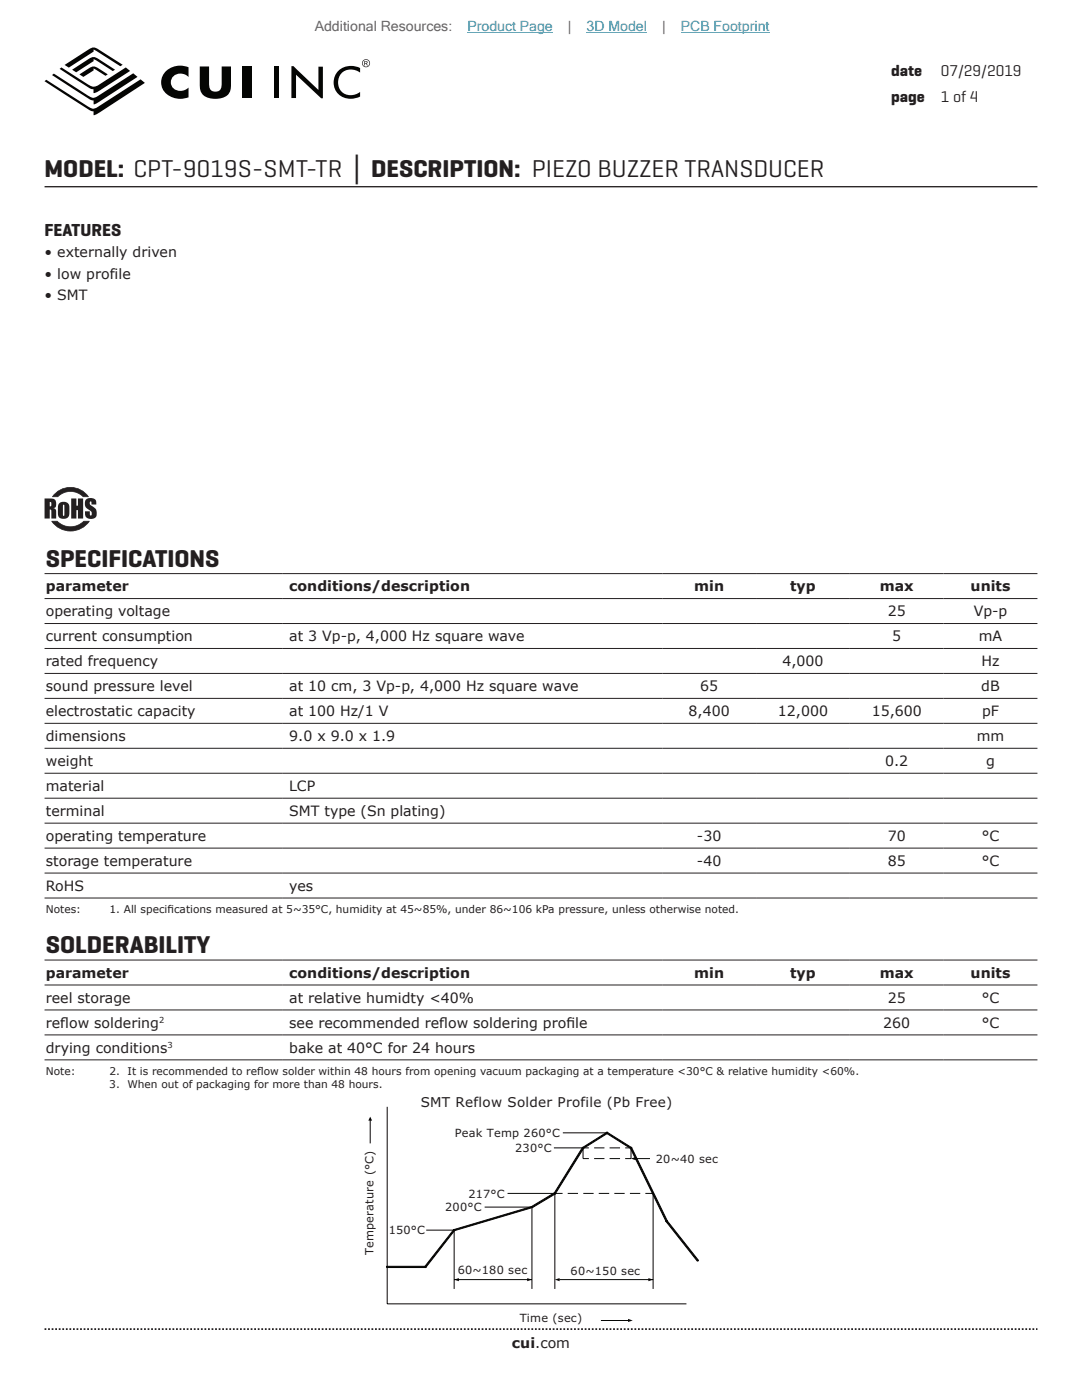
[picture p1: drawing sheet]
<svg xmlns="http://www.w3.org/2000/svg" width="216mm" height="279mm" viewBox="0 0 216 279" stroke-linecap="round" stroke-linejoin="round" font-family="sans-serif">
<path d="M8.9 37.3h198.1" fill="none" stroke="#231f20" stroke-width=".26"/>
<g fill="#040503">
<path d="M15.8 14.9l1.4-.9a2.02 2.02 0 0 1 2-.6l2.3 1.4-.5 .3-2.3-1.4v.4l-2.1 1.3z"/>
<path d="M14.4 13.9l2.8-1.8a2.04 2.04 0 0 1 2-.6l3.8 2.4-.5 .3-3.8-2.4v.4l-3.5 2.2z"/>
<path d="M8.9 16.2l.3-.3 8.2 5.3a1.48 1.48 0 0 0 2.2 .1l8.4-5.5 .9 .7-9.4 6.2-.8 .3v-.8h-.2a43.1 43.1 0 0 1-6.5-4z"/>
<path d="M10.4 15l.3-.3 6.7 4.3a1.48 1.48 0 0 0 2.2 .1l7-4.5 .8 .7-7.9 5.2-.8 .3v-.7l-.2-.1a32.5 32.5 0 0 1-5.6-3.4z"/>
<path d="M11.9 13.7l.4-.2 5.1 3.3a1.69 1.69 0 0 0 2.3 .2l5.4-3.5 .9 .7-6.4 4.1-.9 .3-.1-.8-1-.3z"/>
<path d="M12.9 13l4.4-2.9a1.96 1.96 0 0 1 1.9-.5l5.3 3.3-.5 .3-5.3-3.3v.4l-5 3.2z"/>
<path d="M54.7 13.3h.9v6.3h-.9z"/>
<path d="M58.2 13.2h.4l4.9 4.8v-4.7h.9v6.3h-.3l-5-4.7v4.7h-1z"/>
<path d="M67.5 14.1a3.9 3.9 0 0 1 4.4-.5v.9a2.63 2.63 0 0 0-4.1 .6 2.63 2.63 0 0 0 1.5 3.8h1.5l1.1-.6v1a3.4 3.4 0 0 1-4-.3 3.4 3.4 0 0 1-1.1-3.8z"/>
<path d="M33.2 14.1a4.3 4.3 0 0 1 4.4-.7v2a1.96 1.96 0 0 0-2.3-.6 1.96 1.96 0 0 0-1.2 2.1 2.12 2.12 0 0 0 3.5 .6v1.9a4.1 4.1 0 0 1-5.3-2.1l-.1-.4a3.1 3.1 0 0 1 1-2.8z"/>
<path d="M39.9 13.3h1.8v3.3a1.32 1.32 0 0 0 1.3 1.7 1.32 1.32 0 0 0 1.2-1.7v-3.3h1.9v3.5a2.47 2.47 0 0 1-2.6 2.9 3.2 3.2 0 0 1-3.5-1.5l-.1-.9z"/>
<path d="M48.4 13.3h1.9v6.3h-1.9z"/>
</g>
<path d="M72.8 12.3v.3l.4-.1-.1-.2zM72.7 12.2h.3a.25 .25 0 0 1 .3 .2 .25 .25 0 0 1-.2 .3l.3 .4h-.2l-.3-.4-.1 .4h-.1zM72.4 12.6a.67 .67 0 0 0 1.3 0 .67 .67 0 0 0-1.3 0zM72.2 12.6a.8 .8 0 0 1 1.6 0 .8 .8 0 0 1-1.6 0z" fill="#231f20"/>
<path d="M8.9 265.3h198.1" fill="none" stroke="#231f20" stroke-width=".35" stroke-dasharray=".4 .4 .4 .4 .4 .4" stroke-dashoffset=".7" stroke-linecap="butt"/>
<g fill="none" stroke="#231f20" stroke-width=".2">
<path d="M8.9 114.5h198.1M8.9 119.5h198.1M8.9 124.4h198.1M8.9 129.4h198.1M8.9 134.4h198.1M8.9 139.4h198.1M8.9 144.4h198.1M8.9 149.3h198.1M8.9 154.3h198.1M8.9 159.3h198.1M8.9 164.3h198.1M8.9 169.3h198.1"/>
<path d="M8.9 174.2h198.1M8.9 179.2h198.1M8.9 191.6h198.1M8.9 196.6h198.1M8.9 201.6h198.1M8.9 206.5h198.1M8.9 211.5h198.1"/>
</g>
<g fill="#231f20">
<path d="M14.2 99.5h1v1.4h.4v-1.4h1v4h-1v-1.7h-.4v1.7h-1z"/>
<path d="M17.1 99.7a1.2 1.2 0 0 1 1.4-.3 1.2 1.2 0 0 1 .7 1.3h-.9l-.1-.6a.42 .42 0 0 0-.4 .4 .42 .42 0 0 0 .5 .4 1.48 1.48 0 0 1 .5 2.5 1.23 1.23 0 0 1-1.4 0 1.23 1.23 0 0 1-.4-1.4h.9l.1 .9a.52 .52 0 0 0 .3-.5 .52 .52 0 0 0-.3-.5 1.44 1.44 0 0 1-.9-2.2z"/>
<path d="M10.8 98.7a4.4 4.4 0 0 1 6.8 .4h-1a3.6 3.6 0 0 0-5.1 0h-1z"/>
<path d="M10.3 104h1.1a3.7 3.7 0 0 0 5.3 0h1.1a4.6 4.6 0 0 1-7.5 0z"/>
<path d="M9.9 100.2v.9a.47 .47 0 0 0 .4-.5 .47 .47 0 0 0-.4-.4zM8.9 99.5h.7a1.17 1.17 0 0 1 1.6 .8l-.1 .9-.5 .2a.76 .76 0 0 1 .6 1v1.1h-1v-1.6l-.3-.2v1.8h-1z"/>
<path d="M12.6 100.7v1.9l.1 .4 .1-.2v-1.7v-.3zM11.9 100.4a1.18 1.18 0 0 1 1.3-.2 1.18 1.18 0 0 1 .6 1.2v.8a1.17 1.17 0 0 1-.8 1.3 1.17 1.17 0 0 1-1.4-.8v-1.6z"/>
<path d="M11 98.6l-.4 .5h.9a3.6 3.6 0 0 1 5.1 0h.9a4.3 4.3 0 0 0-6.5-.5zM10.8 98.6a4.3 4.3 0 0 1 6.9 .6h-1.1a3.6 3.6 0 0 0-5.1 0h-1.1z"/>
<path d="M10.5 104.1a4.5 4.5 0 0 0 7.2 0h-1a3.8 3.8 0 0 1-5.3 0zM10.3 104l1.1-.1a3.7 3.7 0 0 0 5.3 0l1.2 .1a4.5 4.5 0 0 1-7.6 0z"/>
</g>
<path d="M77.2 252.7h.1v.3z" fill="#040503"/>
<path d="M77.3 252.7l-.2 .1 .2 .2" fill="none" stroke="#040503" stroke-width=".2"/>
<path d="M77.3 252.7h7.6v.3h-7.6z" fill="#040503"/>
<path d="M77.3 252.7h7.6v.3h-7.6z" fill="none" stroke="#040503" stroke-width=".2"/>
<path d="M84.9 252.7l.1 .1-.1 .2z" fill="#040503"/>
<path d="M84.9 252.7l.1 .1-.1 .2" fill="none" stroke="#040503" stroke-width=".2"/>
<path d="M84.7 252.8l.3 .1h-.2z" fill="#040503"/>
<path d="M84.8 252.8v.1h.2" fill="none" stroke="#040503" stroke-width=".2"/>
<path d="M90.5 245.4l.2 .2-5.7 7.3-.2-.1z" fill-rule="evenodd" fill="#040503"/>
<path d="M90.5 245.4l.2 .2-5.7 7.3-.2-.1z" fill="none" stroke="#040503" stroke-width=".2"/>
<path d="M90.5 245.4l.3 .2z" fill="#040503"/>
<path d="M90.5 245.4h.2v.2" fill="none" stroke="#040503" stroke-width=".2"/>
<path d="M90.5 245.4l.2 .2z" fill="#040503"/>
<path d="M90.6 245.4l-.1 .2h.2" fill="none" stroke="#040503" stroke-width=".2"/>
<path d="M90.6 245.4l15.5-4.6 .1 .2-15.5 4.6z" fill-rule="evenodd" fill="#040503"/>
<path d="M90.6 245.4l15.5-4.6 .1 .2-15.5 4.6z" fill="none" stroke="#040503" stroke-width=".2"/>
<path d="M106.1 240.8h.2l-.1 .2z" fill="#040503"/>
<path d="M106.1 240.8h.2l-.1 .2" fill="none" stroke="#040503" stroke-width=".2"/>
<path d="M110.6 238.1l.2 .2h-.2z" fill="#040503"/>
<path d="M110.6 238.1v.2l.2-.1" fill="none" stroke="#040503" stroke-width=".2"/>
<path d="M116.2 229l.3 .1-5.7 9.1-.2-.1z" fill-rule="evenodd" fill="#040503"/>
<path d="M116.2 229l.3 .1-5.7 9.1-.2-.1z" fill="none" stroke="#040503" stroke-width=".2"/>
<path d="M116.2 229h.2l.1 .1z" fill="#040503"/>
<path d="M116.2 229h.2l.1 .1" fill="none" stroke="#040503" stroke-width=".2"/>
<path d="M116.2 229l.2 .2z" fill="#040503"/>
<path d="M116.3 229l-.1 .1 .2 .1" fill="none" stroke="#040503" stroke-width=".2"/>
<path d="M116.3 229l4.7-3 .2 .2-4.8 3z" fill-rule="evenodd" fill="#040503"/>
<path d="M116.3 229l4.7-3 .2 .2-4.8 3z" fill="none" stroke="#040503" stroke-width=".2"/>
<path d="M121 226h.2l.1 .1z" fill="#040503"/>
<path d="M121 226h.3l-.1 .2" fill="none" stroke="#040503" stroke-width=".2"/>
<path d="M121 226h.2l-.2 .2z" fill="#040503"/>
<path d="M121.2 226h-.2v.2" fill="none" stroke="#040503" stroke-width=".2"/>
<path d="M121.2 226l4.8 3-.2 .2-4.8-3z" fill-rule="evenodd" fill="#040503"/>
<path d="M121.2 226l4.8 3-.2 .2-4.8-3z" fill="none" stroke="#040503" stroke-width=".2"/>
<path d="M125.9 229.1l.1-.1v.1l-.1 .1z" fill="#040503"/>
<path d="M77.3 220.9v39.3h59.7M126 229v.1l-.2 .1M85 245.5h5.6" fill="none" stroke="#040503" stroke-width=".2"/>
<path d="M125.8 229l.2 .1h-.2z" fill="#040503"/>
<path d="M126 229h-.1l-.1 .1" fill="none" stroke="#040503" stroke-width=".2"/>
<path d="M125.8 229.1h.2l7.2 14.6h-.3z" fill-rule="evenodd" fill="#040503"/>
<path d="M125.8 229.1h.2l7.2 14.6h-.3z" fill="none" stroke="#040503" stroke-width=".2"/>
<path d="M132.9 243.7h.3l-.1 .1z" fill="#040503"/>
<g fill="none" stroke="#040503" stroke-width=".2">
<path d="M110.7 238.2v19M112.3 226.1h9M116.3 231.2h1.2M118.6 231.2h2M121.6 231.2h2.1M124.7 231.2h1.2M130.3 238.2v19M90.6 245.5v11.7M90.6 255.4h15.5M96.7 240.9h9.4M106.1 241.1v16.1M111.6 255.4h18.7"/>
<path d="M133.2 243.7l-.1 .1-.2-.1"/>
</g>
<path d="M125.3 263.2l1 .3-1 .3z" fill="#040503"/>
<path d="M119.9 263.5h5.6" fill="none" stroke="#040503" stroke-width=".2"/>
<g fill="#040503">
<path d="M129.4 255.1l.9 .3-.9 .3z"/>
<path d="M105.2 255.1l.9 .3-.9 .3z"/>
<path d="M110.7 255.4l1-.3v.6z"/>
<path d="M90.6 255.4l1-.3v.6z"/>
<path d="M73.9 222.9l.3 .7h-.7z"/>
</g>
<path d="M73.9 223.5v4.7M110.5 229.1h7M116.3 229.1v2.1M118.6 229.1h2M121.6 229.1h2.1M124.7 229.1h1.2v2.1" fill="none" stroke="#040503" stroke-width=".2"/>
<path d="M125.9 231.2h.4v.1z" fill="#040503"/>
<path d="M126.3 231.2h3.4" fill="none" stroke="#040503" stroke-width=".2"/>
<path d="M125.9 231.2l1-.3v.6z" fill="#040503"/>
<path d="M132.9 243.6h.2l-.2 .2z" fill="#040503"/>
<path d="M133.1 243.6h-.2v.2" fill="none" stroke="#040503" stroke-width=".2"/>
<path d="M132.9 243.8l.2-.2 6.2 7.9-.2 .1z" fill-rule="evenodd" fill="#040503"/>
<path d="M132.9 243.8l.2-.2 6.2 7.9-.2 .1z" fill="none" stroke="#040503" stroke-width=".2"/>
<path d="M139.1 251.6l.3-.1-.2 .2z" fill="#040503"/>
<path d="M139.3 251.5v.1h-.2" fill="none" stroke="#040503" stroke-width=".2"/>
<path d="M106 240.8l.2 .2h-.2z" fill="#040503"/>
<path d="M106.1 240.8l-.1 .2h.2" fill="none" stroke="#040503" stroke-width=".2"/>
<path d="M106.1 240.8l4.5-2.7 .2 .2-4.6 2.7z" fill-rule="evenodd" fill="#040503"/>
<path d="M106.1 240.8l4.5-2.7 .2 .2-4.6 2.7z" fill="none" stroke="#040503" stroke-width=".2"/>
<path d="M110.6 238.1h.2v.2z" fill="#040503"/>
<path d="M101.3 238.2h11M110.6 238.1h.2v.2M113.3 238.2h2M116.4 238.2h2M119.5 238.2h2.1M122.6 238.2h2M125.7 238.2h2.1M128.8 238.2h1.5" fill="none" stroke="#040503" stroke-width=".2"/>
<path d="M93.3 6.5h17M117.1 6.5h12M135.8 6.5h17.8" fill="none" stroke="#23a4c6" stroke-width=".2"/>
<g font-size="4.9" fill="#231f20">
<text x="8.9" y="35.3">MODEL: CPT-9019S-SMT-TR │ DESCRIPTION: PIEZO BUZZER TRANSDUCER</text>
<text x="9.1" y="113.1">SPECIFICATIONS</text>
<text x="9.1" y="190.2">SOLDERABILITY</text>
</g>
<text font-size="3.5" fill="#231f20" x="8.9" y="47.1">FEATURES</text>
<g font-size="3.2" fill="#231f20">
<text x="177.8" y="15.1">date</text>
<text x="187.7" y="15.1">07/29/2019</text>
<text x="177.8" y="20.4">page</text>
<text x="187.7" y="20.4">1 of 4</text>
</g>
<g font-size="2.8" fill="#63676b">
<text x="62.8" y="6.1">Additional Resources:</text>
<text x="113.3" y="6.1">|</text>
<text x="132.1" y="6.1">|</text>
</g>
<g font-size="2.8" fill="#23a4c6">
<text x="93.3" y="6.1">Product Page</text>
<text x="117.1" y="6.1">3D Model</text>
<text x="135.8" y="6.1">PCB Footprint</text>
</g>
<g font-size="2.8" fill="#231f20">
<text x="8.9" y="51.4">• externally driven</text>
<text x="8.9" y="55.6">• low profile</text>
<text x="8.9" y="59.8">• SMT</text>
<text x="9.1" y="118">parameter</text>
<text x="57.7" y="118">conditions/description</text>
<text x="138.5" y="118">min</text>
<text x="157.7" y="118">typ</text>
<text x="175.6" y="118">max</text>
<text x="193.7" y="118">units</text>
<text x="9.1" y="123">operating voltage</text>
<text x="177.1" y="123">25</text>
<text x="194.3" y="123">Vp-p</text>
<text x="9.1" y="128">current consumption</text>
<text x="57.7" y="128">at 3 Vp-p, 4,000 Hz square wave</text>
<text x="178" y="128">5</text>
<text x="195.3" y="128">mA</text>
<text x="9.1" y="133">rated frequency</text>
<text x="9.1" y="138">sound pressure level</text>
<text x="57.7" y="138">at 10 cm, 3 Vp-p, 4,000 Hz square wave</text>
<text x="139.7" y="138">65</text>
<text x="156.1" y="133">4,000</text>
<text x="195.8" y="138">dB</text>
<text x="195.9" y="133">Hz</text>
<text x="9.1" y="142.9">electrostatic capacity</text>
<text x="57.7" y="142.9">at 100 Hz/1 V</text>
<text x="137.4" y="142.9">8,400</text>
<text x="155.2" y="142.9">12,000</text>
<text x="173.9" y="142.9">15,600</text>
<text x="196" y="142.9">pF</text>
<text x="9.1" y="147.9">dimensions</text>
<text x="57.7" y="147.9">9.0 x 9.0 x 1.9</text>
<text x="194.9" y="147.9">mm</text>
<text x="9.1" y="152.9">weight</text>
<text x="176.6" y="152.9">0.2</text>
<text x="196.8" y="152.9">g</text>
<text x="9.1" y="157.9">material</text>
<text x="57.7" y="157.9">LCP</text>
<text x="9.1" y="162.9">terminal</text>
<text x="9.1" y="167.8">operating temperature</text>
<text x="57.7" y="162.9">SMT type (Sn plating)</text>
<text x="139.1" y="167.8">-30</text>
<text x="177.1" y="167.8">70</text>
<text x="195.9" y="167.8">°C</text>
<text x="9.1" y="172.8">storage temperature</text>
<text x="139.1" y="172.8">-40</text>
<text x="177.1" y="172.8">85</text>
<text x="195.9" y="172.8">°C</text>
<text x="9.1" y="177.8">RoHS</text>
<text x="57.7" y="177.8">yes</text>
<text x="9.1" y="195.2">parameter</text>
<text x="57.7" y="195.2">conditions/description</text>
<text x="138.5" y="195.2">min</text>
<text x="157.7" y="195.2">typ</text>
<text x="175.6" y="195.2">max</text>
<text x="193.7" y="195.2">units</text>
<text x="9.1" y="200.1">reel storage</text>
<text x="57.7" y="200.1">at relative humidty &lt;40%</text>
<text x="177.1" y="200.1">25</text>
<text x="195.9" y="200.1">°C</text>
<text x="9.1" y="205.1">ref</text>
<text x="12" y="205.1">low soldering</text>
<text x="57.7" y="205.1">see recommended ref</text>
<text x="87.7" y="205.1">low soldering prof</text>
<text x="113" y="205.1">ile</text>
<text x="176.2" y="205.1">260</text>
<text x="195.9" y="205.1">°C</text>
<text x="9.1" y="210.1">drying conditions</text>
<text x="57.7" y="210.1">bake at 40°C for 24 hours</text>
<text x="102.2" y="269">cui.com</text>
</g>
<text font-size="2.7" fill="#231f20" x="84" y="220.8">SMT Reflow Solder Profile (Pb Free)</text>
<g font-size="2.3" fill="#231f20">
<text x="90.8" y="226.8">Peak Temp 260°C</text>
<text x="102.8" y="229.9">230°C</text>
<text x="130.9" y="232">20~40 sec</text>
<text x="93.5" y="239">217°C</text>
<text x="88.8" y="241.7">200°C</text>
<text x="74.5" y="250.5" transform="rotate(-90 74.5 250.5)">Temperature (°C)</text>
<text x="77.6" y="246.3">150°C</text>
<text x="91.3" y="254.3">60~180 sec</text>
<text x="113.9" y="254.5">60~150 sec</text>
<text x="103.7" y="263.9">Time (sec)</text>
</g>
<g font-size="2.1" fill="#231f20">
<text x="9.1" y="182.2">Notes:</text>
<text x="21.8" y="182.2">1. All specif</text>
<text x="33.4" y="182.2">ications measured at 5~35°C, humidity at 45~85%, under 86~106 kPa pressure, unless otherwise noted.</text>
<text x="9.1" y="214.5">Note:</text>
<text x="21.8" y="214.5">2.</text>
<text x="25.5" y="214.5">It is recommended to ref</text>
<text x="51.3" y="214.5">low solder within 48 hours from opening vacuum packaging at a temperature &lt;30°C &amp; relative humidity &lt;60%.</text>
<text x="21.8" y="217.1">3.</text>
<text x="25.4" y="217.1">When out of packaging for more than 48 hours.</text>
</g>
<g font-size="1.6" fill="#231f20">
<text x="31.7" y="204.2">2</text>
<text x="33.4" y="209.2">3</text>
</g>
</svg>
